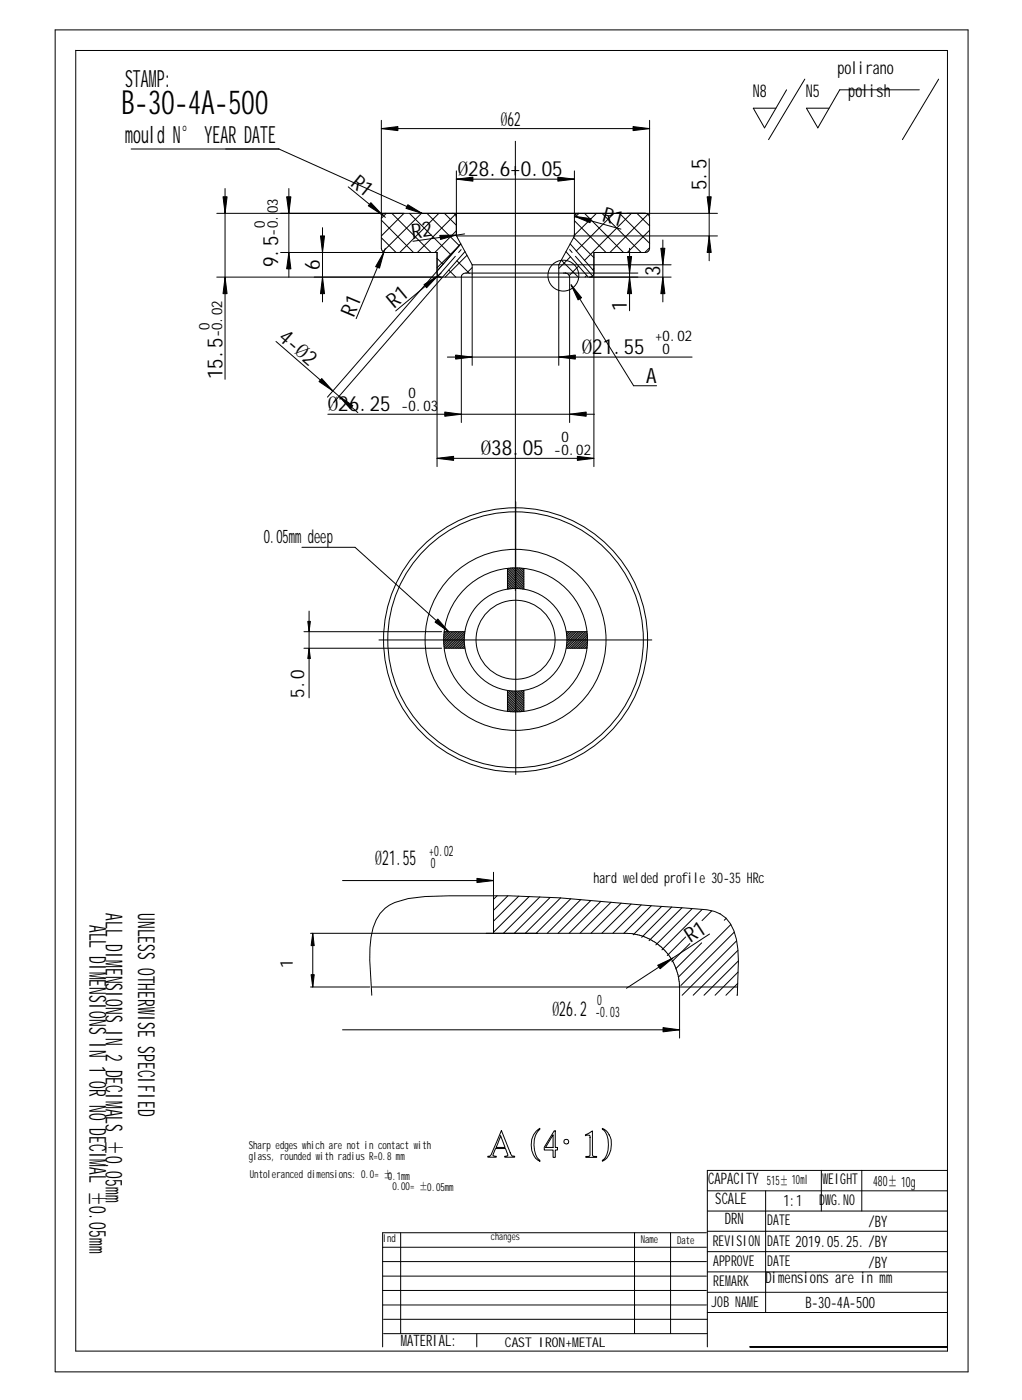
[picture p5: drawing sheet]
<svg xmlns="http://www.w3.org/2000/svg" width="235mm" height="322mm" viewBox="0 0 235 322" stroke-linecap="round" stroke-linejoin="round" font-family="sans-serif">
<g fill="none" stroke="#000" stroke-width=".23">
<path d="M12.7 6.9h210.2v309.1l-210.2-.1zM17.4 11.6v299.6h200.7v-299.6h-200.7M185.3 18.2l-8.3 14M216.1 18.2l-8.3 14M30.2 34.3h34l33 14.8M87.8 27.7v21.9M87.8 29.6h61.8M105.1 39.4v14.8l3.6 6.8M132.2 39.4v14.9M149.6 27.7v21.9M163.3 36.6v23.5M181.1 20.7l-5.1 8.7-2.6-4.5h5.2"/>
<path d="M211.7 20.7h-18.4l-5 8.7-2.6-4.5h5.2M49.9 49.1h115.3M51.8 43.4v44M64.6 58.2h36v49.3M66.5 43.4v20.4M74.3 52.4v17.1M80.2 43l8.5 7.1M87.8 50.7l7.4 7.5M87.8 54.8l3.4 3.4M88.7 57.2l-6.7 16.2M88.7 49.1a.94 .94 0 0 0-.9 1v7.1a1.02 1.02 0 0 0 .9 1M88.9 49.1l-1.1 1.2"/>
<path d="M90.2 49.1l9 9.1M93 49.1l-5.2 5.2M94.3 49.1l9.5 9.6M97 49.1l-8.8 8.8M98.3 49.1l7.4 7.4M100.6 59.5l1.4 1.4M101 49.1l-9 9.1M102.3 49.1l2.8 2.8M104.1 49.1l.7 .3M104.8 49.4l.3 .7M104.8 49.4l-8.7 8.8M105.1 54.3h60.1"/>
<path d="M105.1 41.3h27.1M105.1 53.2l-5 5M105.8 56.5l-5.2 5.2M107 53.9l-11.9 1.7M107.1 57.9l-30.3 34.8M107.5 58.8l-5 5M129.2 59.9l3.9 3.9M130.3 57.9l5.1 5.9M131.3 56.2l5.4 6.2M131.4 59.1l-2.7 2.7M132.1 54.7l4.6 4.6M132.2 54.2l-3.5 6.8v23.1"/>
<path d="M132.2 50.8l7.3 7.4M132.3 49.8l10.7 3M133.2 49.1a.94 .94 0 0 0-1 1M133.3 49.1l-1.1 1.1M134.6 49.1l9 9.1M137.3 49.1l-5.1 5.1M138.6 49.1l9 9.1M141.4 49.1l-8.7 8.7M142.6 49.1l7 6.9M144.9 57.2v14.4M145.4 49.1l-10.8 10.9M146.6 49.1l3 2.9"/>
<path d="M148.6 49.1a1.01 1.01 0 0 1 1 1v7.1a1.01 1.01 0 0 1-1 1h-11.9v49.3M149.2 49.3l-8.8 8.9M149.6 53l-5.2 5.2M149.6 57.1l-1.1 1.1M152.6 55.3v14.2M49.9 63.8h104.6M63.5 78.6l18.9 16.4M100.6 62.9a.87 .87 0 0 0 1 .9M100.6 62.4l5.5-6.2-30.7 35.3M101.6 62.9l-10.5 8.7M103.3 62.2l1.6 1.6M105.2 60.1l2.9 2.9"/>
<path d="M108.7 61h45.8M108.7 61v23.1M108.7 61.6l-1.3 1.3M130.2 62.9a1.02 1.02 0 0 1 .9 .9v33.5M131.5 65.6l14.4 23.2h5.3M133.2 61.3l-2.1 2.1M135.1 63.4l-.4 .4M136.7 62.9a.94 .94 0 0 1-.9 .9M136.7 61.8l-.3 .3M146.9 62.9h-39.8a.94 .94 0 0 0-.9 .9v33.5M75.5 95.4h61.4M103 82.2h56.3"/>
<path d="M100.6 105.6h36.1M118.7 115.6v62.8M69.5 126.1h12.2l21.6 19.4-1.1 1.1M116.8 131.3l3.8 3.9M116.8 131.8l3.8 3.7M116.8 132.2l3.5 3.5M116.8 132.6l3 3M116.8 133l2.6 2.6M116.8 133.4l2.2 2.1M116.8 133.8l1.8 1.7M116.8 134.2l1.4 1.3M116.8 134.6l1 1"/>
<path d="M116.8 135l.6 .6M116.8 135.4l.3 .3M117.1 130.9l3.5 3.5M117.5 130.8l3.1 3.1M117.9 130.8l2.7 2.7M118.3 130.8l2.3 2.3M118.7 130.8l1.9 1.9M119.1 130.8l1.5 1.5M119.5 130.8l1.1 1.1M119.9 130.8l.7 .7M120.4 130.9l.2 .2M120.6 134.7l-3.8-3.8v4.8"/>
<path d="M120.6 130.9v4.8M70 145.5h31.7M70 149.3h31.7M71.2 140.7v20M87.2 147.4h62.9M102.3 145.5h4.8M102.3 149.3h4.8M102.5 145.5l-.3 .2M102.9 145.5l-.7 .7M103.7 145.5l-1.5 1.5M104.1 145.5l-1.9 1.9M104.5 145.5l-2.3 2.3"/>
<path d="M104.9 145.5l-2.7 2.7M105.3 145.5l-3.1 3.1M105.7 145.5l-3.5 3.5M106.1 145.5l-3.8 3.8M106.5 145.5l-3.8 3.8M106.9 147.1l-2.2 2.2M106.9 147.5l-1.8 1.8M106.9 147.9l-1.4 1.4M106.9 145.5l-3.8 3.8M106.9 146.2l-3 3.1M106.9 146.7l-2.6 2.6M106.9 148.3l-1 1"/>
<path d="M107 148.7l-.7 .6M107 145.8l-3.5 3.5M107 149l-.3 .3M116.8 159.1v4.8M116.8 159.6l3.8 3.8M116.8 159.2l3.8 3.8M117.1 159.1l3.5 3.5M117.6 159.2l3 3M118 159.2l2.6 2.6M118.4 159.2l2.2 2.2M118.9 159.2l1.7 1.8M119.3 159.2l1.3 1.4"/>
<path d="M119.6 159.2l1 1M120 159.2l.6 .6M120.4 159.1l.2 .3M120.6 159.1v4.8M130.4 145.5h4.8l-3.8 3.8M130.4 149.3h4.8M130.7 145.5l-.3 .2M131.1 145.5l-.6 .6M131.5 145.5l-1 1M131.9 145.5l-1.3 1.3M132.3 145.5l-1.7 1.8M132.7 145.5l-2.1 2.1"/>
<path d="M133.1 145.5l-2.6 2.6M133.5 145.5l-3 3M133.9 145.5l-3.5 3.5M134.3 145.5l-3.8 3.8M134.7 145.5l-3.8 3.8M135.2 145.8l-3.5 3.5M135.2 149l-.2 .3M135.3 146.2l-3.1 3.1M135.3 146.5l-2.8 2.8M135.3 148.2l-1.1 1.1M135.3 148.6l-.7 .7M135.3 147l-2.3 2.3"/>
<path d="M135.3 147.3l-2 2M135.3 147.8l-1.5 1.5M116.8 160l3.8 3.8M116.8 160.4l3.5 3.5M116.8 160.8l3.1 3.1M116.8 161.2l2.7 2.7M116.8 161.6l2.4 2.3M116.8 162l1.9 1.9M116.8 162.4l1.6 1.5M116.8 162.8l1.1 1.1M116.8 163.2l.7 .7M116.8 163.6l.3 .3"/>
<path d="M71.5 215h72.9a12.6 12.6 0 0 1 12.1 12.3v11.8M72 215v12.3M78.9 202.8h34.7M113.6 200.9v14.1M114.5 206.3l-.9 .8M116.9 206.3l-3.3 3.4M119.4 206.4l-5.8 5.8M121.9 206.4l-8.3 8.3M124.3 206.6l-8.4 8.4M126.7 206.7l-8.3 8.3M129.1 206.8l-8.2 8.2M131.4 207l-8 8"/>
<path d="M133.7 207.2l-7.7 7.8M136.1 207.4l-7.6 7.6M138.3 207.6l-7.3 7.4M140.7 207.8l-7.2 7.2M143 208l-6.9 7M145.3 208.2l-6.7 6.8M147.6 208.4l-6.5 6.6M149.9 208.6l-6.3 6.4M152.3 208.8l-6.5 6.5M154.6 208.9l-6.9 7M157 209.1l-7.6 7.5M157.9 215.8l-4.3 4.3"/>
<path d="M158.8 217.3l-4.1 4.2M159.3 209.3l-8.3 8.3M161.5 217.2l-5.9 5.9M161.7 209.5l-9.3 9.3M163.4 215.1l-19.2 12.5M163.9 209.8l-2.3 2.2M165.8 210.4l-.1 .1M167.2 211.5l-.4 .4M168.3 212.9l-12 12M169.1 214.7l-12.3 12.3M169.6 216.7l-12.5 12.5M169.9 218.9l-10.3 10.3"/>
<path d="M71.5 227.3h13.6M78.9 237.2h77.6M85.6 229.2l-.5-8a18.3 18.3 0 0 1 2.4-10.8 9.6 9.6 0 0 1 6.5-3.4l3.8-.5a327.4 327.4 0 0 1 51.5 2.1l13.5 .9a7.1 7.1 0 0 1 6.2 4.8l.5 2 .4 2.3 .1 2.7-.2 7.9M85.6 227.3h84.2M169.8 229.1l-.1 .1M169.8 226.5l-2.7 2.7M169.9 223.9l-5.3 5.3M170 221.3l-7.9 7.9M138.7 259.9a4.2 4.2 0 0 1 1.9 5 3.4 3.4 0 0 1-1.9 2.5v-.2a2.94 2.94 0 0 0 1.3-2.3 5.7 5.7 0 0 0-.9-4.6l-.4-.2zM115.3 261.6l1 2.7h-2.1zM115.4 260.4l2.1 5.1a.87 .87 0 0 0 1 .8v.2h-2.3v-.2l.7-.2-.5-1.6h-2.3l-.6 1.6 .8 .2v.2h-2v-.2l.6-.1 .2-.3zM123.4 260.6l.9-.7v.2a5.3 5.3 0 0 0-.3 6.9l.3 .4a4.3 4.3 0 0 1-1.9-5l.5-1z"/>
<path d="M127.3 261.4v2.9h-1.7zM127.6 260.5h.2v3.8h.6v.6h-.6v1.7h-.5v-1.7h-2v-.7zM134.8 261.4l1.6-.9v5.4l.2 .4h.8v.3h-2.5v-.3h.8l.1-.3v-4.3v-.2l-.3-.1-.7 .2zM162.9 278.9h55.2M162.9 274.3h55.2M176.3 274.3v28M189.1 269.6v9.3M198.4 269.6v9.3M218.1 269.6h-55.2v40.6M88.1 287.3h74.5M88.1 290.6h74.5M88.1 293.9h74.5"/>
<path d="M88.1 297.2h74.5M92.2 283.9v23.3M146.1 283.9v23.3M154.4 283.9v23.3M162.6 283.9h-74.5v26.3M162.9 283.6h55.2M162.9 297.6h55.2M162.9 292.9h55.2M162.9 288.3h55.2M88.1 300.6h74.5M88.3 303.9h74.6M88.3 307.2h74.6"/>
<path d="M109.8 307.2v3M162.9 302.3h55.2M172.7 310.2h45.4h-45.4"/>
<circle cx="129.7" cy="63.5" r="3.6"/>
<circle cx="118.7" cy="147.3" r="29.4"/>
<circle cx="118.7" cy="147.4" r="30.4"/>
<circle cx="118.7" cy="147.4" r="20.8"/>
<circle cx="118.7" cy="147.4" r="16.6"/>
<circle cx="118.7" cy="147.3" r="11.8"/>
<circle cx="118.7" cy="147.3" r="9.1"/>
<circle cx="130.4" cy="262.9" r=".56"/>
</g>
<g fill="#000" stroke="#000" stroke-width=".23">
<path d="M87.8 29.6l3.8-.4v.9z" fill-rule="evenodd"/>
<path d="M145.8 29.2l3.8 .4-3.8 .5z" fill-rule="evenodd"/>
<path d="M51.4 45.3h.9l-.5 3.8z" fill-rule="evenodd"/>
<path d="M66 45.3h1l-.5 3.8z" fill-rule="evenodd"/>
<path d="M73.8 54.3h.9l-.4 3.9z" fill-rule="evenodd"/>
<path d="M85.4 46.7l2.6 2.8-3.2-2.1z" fill-rule="evenodd"/>
<path d="M93.9 47.1l3.3 2-3.7-1.1z" fill-rule="evenodd"/>
<path d="M101.3 54.2l3.8-.1-3.7 1z" fill-rule="evenodd"/>
<path d="M105.1 41.3l3.8-.5v.9z" fill-rule="evenodd"/>
<path d="M128.4 40.8l3.8 .5-3.8 .4z" fill-rule="evenodd"/>
<path d="M132.3 49.8l3.8 .6-.3 .9z" fill-rule="evenodd"/>
<path d="M144.5 59.1h.9l-.5 3.8z" fill-rule="evenodd"/>
<path d="M152.1 57.2h1l-.5 3.8z" fill-rule="evenodd"/>
<path d="M162.8 45.3h.9l-.4 3.8z" fill-rule="evenodd"/>
<path d="M163.3 54.3l.4 3.9h-.9z" fill-rule="evenodd"/>
<path d="M51.8 63.8l.5 3.8h-.9z" fill-rule="evenodd"/>
<path d="M66.5 58.2l.5 3.7h-1z" fill-rule="evenodd"/>
<path d="M74.3 63.8l.4 3.8h-.9z" fill-rule="evenodd"/>
<path d="M88.4 58.1l-1 3.7-.9-.4z" fill-rule="evenodd"/>
<path d="M97.6 65.6l3.2-2.1-2.6 2.8z" fill-rule="evenodd"/>
<path d="M131.5 65.6l2.4 3-.8 .5z" fill-rule="evenodd"/>
<path d="M144.9 63.8l.5 3.8h-.9z" fill-rule="evenodd"/>
<path d="M152.6 63.8l.5 3.8h-1z" fill-rule="evenodd"/>
<path d="M74.1 87.2l2.5 2.8-3.2-2.1z" fill-rule="evenodd"/>
<path d="M78.1 91.3l3.1 2.1-.6 .7z" fill-rule="evenodd"/>
<path d="M102.4 94.9l3.8 .5-3.8 .5z" fill-rule="evenodd"/>
<path d="M104.9 81.8l3.8 .4-3.8 .5z" fill-rule="evenodd"/>
<path d="M128.7 82.2l3.8-.4v.9z" fill-rule="evenodd"/>
<path d="M131.1 95.4l3.9-.5v1z" fill-rule="evenodd"/>
<path d="M100.6 105.6l3.8-.5v.9z" fill-rule="evenodd"/>
<path d="M132.9 105.1l3.8 .5-3.8 .4z" fill-rule="evenodd"/>
<path d="M70.9 143.1h.6l-.3 2.4z" fill-rule="evenodd"/>
<path d="M71.2 149.3l.3 2.4h-.6z" fill-rule="evenodd"/>
<path d="M100.8 142.6l2.5 2.9-3.1-2.2z" fill-rule="evenodd"/>
<path d="M72 215l.3 2.8h-.7z" fill-rule="evenodd"/>
<path d="M109.8 202.3l3.8 .5-3.8 .5z" fill-rule="evenodd"/>
<path d="M71.6 224.5h.7l-.3 2.8z" fill-rule="evenodd"/>
<path d="M151.4 222.3l3.5-1.6-2.9 2.4z" fill-rule="evenodd"/>
<path d="M152.7 236.7l3.8 .5-3.8 .4z" fill-rule="evenodd"/>
</g>
<path d="M118.7 136.1v-112.9" fill="none" stroke="#000" stroke-width=".23" stroke-dasharray="103.6 12.2 4.1 12.2" stroke-linecap="butt"/>
<path d="M100.9 63.6l5.7-6.5M136.4 63.6l-5.6-6.5" fill="none" stroke="#000" stroke-width=".23" stroke-dasharray="6.1 1 1" stroke-linecap="butt"/>
<text font-size="7.7" x="27.9" y="26.3">B-30-4A-500</text>
<g font-size="5.5">
<text x="28.8" y="20.1">STAMP:</text>
<text x="28.8" y="33">mould N° YEAR DATE</text>
</g>
<g font-size="5.4">
<text x="20.6" y="213" transform="rotate(90 20.6 213)">ALL DIMENSIONS IN 1 OR NODECIMAL ±0.05mm</text>
<text x="24.3" y="210.3" transform="rotate(90 24.3 210.3)">ALL DIMENSIONS IN 2 DECIMALS ±0.05mm</text>
<text x="31.8" y="210.3" transform="rotate(90 31.8 210.3)">UNLESS OTHERWISE SPECIFIED</text>
</g>
<g font-size="4.8">
<text x="105.4" y="40.6">Ø28.6+0.05</text>
<text x="80.6" y="42.6" transform="rotate(39 80.6 42.6)">R1</text>
<text x="162.7" y="43.8" transform="rotate(-90 162.7 43.8)">5.5</text>
<text x="138.5" y="50.9" transform="rotate(15 138.5 50.9)">R1</text>
<text x="95" y="55" transform="rotate(-8 95 55)">R2</text>
<text x="64" y="61.5" transform="rotate(-90 64 61.5)">9.5</text>
<text x="73.7" y="62.2" transform="rotate(-90 73.7 62.2)">6</text>
<text x="152" y="63.6" transform="rotate(-90 152 63.6)">3</text>
<text x="90.7" y="71.1" transform="rotate(-40 90.7 71.1)">R1</text>
<text x="144.4" y="71.6" transform="rotate(-90 144.4 71.6)">1</text>
<text x="81.4" y="73.2" transform="rotate(-67 81.4 73.2)">R1</text>
<text x="63.9" y="78.1" transform="rotate(41 63.9 78.1)">4-Ø2</text>
<text x="133.9" y="81.6">Ø21.55</text>
<text x="51.2" y="87.4" transform="rotate(-90 51.2 87.4)">15.5</text>
<text x="148.8" y="88.2">A</text>
<text x="75.5" y="94.7">Ø26.25</text>
<text x="110.7" y="104.9">Ø38.05</text>
<text x="159" y="217.2" transform="rotate(-33 159 217.2)">R1</text>
</g>
<g font-size="4.7">
<text x="86.4" y="199.2">Ø21.55</text>
<text x="127.2" y="233.9">Ø26.2</text>
</g>
<text font-size="4.5" x="115.3" y="28.9">Ø62</text>
<text font-size="4.4" x="70" y="160.7" transform="rotate(-90 70 160.7)">5.0</text>
<text font-size="4.3" x="60.7" y="125.2">0.05mmdeep</text>
<g font-size="4.1">
<text x="192.8" y="17.1">polirano</text>
<text x="173.3" y="22.3">N8</text>
<text x="185.5" y="22.3">N5</text>
<text x="195.3" y="22.3">polish</text>
<text x="67.4" y="222.9" transform="rotate(-90 67.4 222.9)">1</text>
</g>
<g font-size="3.6">
<text x="163" y="272.6">CAPACITY</text>
<text x="164.7" y="277.3">SCALE</text>
<text x="166.9" y="282">DRN</text>
<text x="180.4" y="277.8">1:1</text>
<text x="200" y="282.6">/BY</text>
<text x="200" y="292">/BY</text>
<text x="176.3" y="295.5">Dimensions are in mm</text>
<text x="185.4" y="301.3">B-30-4A-500</text>
<text x="92.3" y="310">MATERIAL:</text>
</g>
<g font-size="3.4">
<text x="61" y="52.6" transform="rotate(-90 61 52.6)">0</text>
<text x="64" y="49.1" transform="rotate(-90 64 49.1)">03</text>
<text x="64" y="54.3" transform="rotate(-90 64 54.3)">-0.</text>
<text x="48.2" y="76" transform="rotate(-90 48.2 76)">0</text>
<text x="51.2" y="77.7" transform="rotate(-90 51.2 77.7)">-0.02</text>
<text x="150.8" y="78.6">+0.02</text>
<text x="152.5" y="81.5">0</text>
<text x="92.4" y="94.7">-0.03</text>
<text x="94.1" y="91.7">0</text>
<text x="129.3" y="101.9">0</text>
<text x="127.6" y="104.8">-0.02</text>
<text x="136.7" y="203.3">hard welded profile 30-35 HRc</text>
<text x="189.4" y="272.8">WEIGHT</text>
<text x="188.6" y="277.5">DWG.NO</text>
<text x="164.1" y="286.9">REVISION</text>
<text x="176.6" y="286.9">DATE 2019.05.25. /BY</text>
<text x="176.6" y="282.2">DATE</text>
<text x="164.2" y="291.6">APPROVE</text>
<text x="176.6" y="291.5">DATE</text>
<text x="164.2" y="296.2">REMARK</text>
<text x="163.8" y="300.9">JOB NAME</text>
</g>
<g font-size="3.3">
<text x="98.8" y="197">+0.02</text>
<text x="99.2" y="199.8">0</text>
<text x="137.5" y="231.4">0</text>
<text x="137.1" y="234.2">-0.03</text>
<text x="201" y="273.1">480± 10g</text>
</g>
<g font-size="3.1">
<text x="116.2" y="310.3">CAST IRON+MTAL</text>
<text x="133.3" y="310.3">E</text>
</g>
<text font-size="3" x="176.6" y="272.9">515± 10ml</text>
<g font-size="2.5">
<text x="57.3" y="264.6">Sharp edges which are not in contact with</text>
<text x="57.3" y="267.2">glass, rounded with radius R=0.8 mm</text>
<text x="57.5" y="271.4">Untoleranced dimensions: 0.0= ±0.1mm</text>
<text x="90.3" y="274">0.00= ±0.05mm</text>
<text x="88.2" y="286.1">Ind</text>
<text x="147.5" y="286.4">Name</text>
<text x="155.9" y="286.4">Date</text>
</g>
<text font-size="2.4" x="113" y="285.7">changes</text>
</svg>
